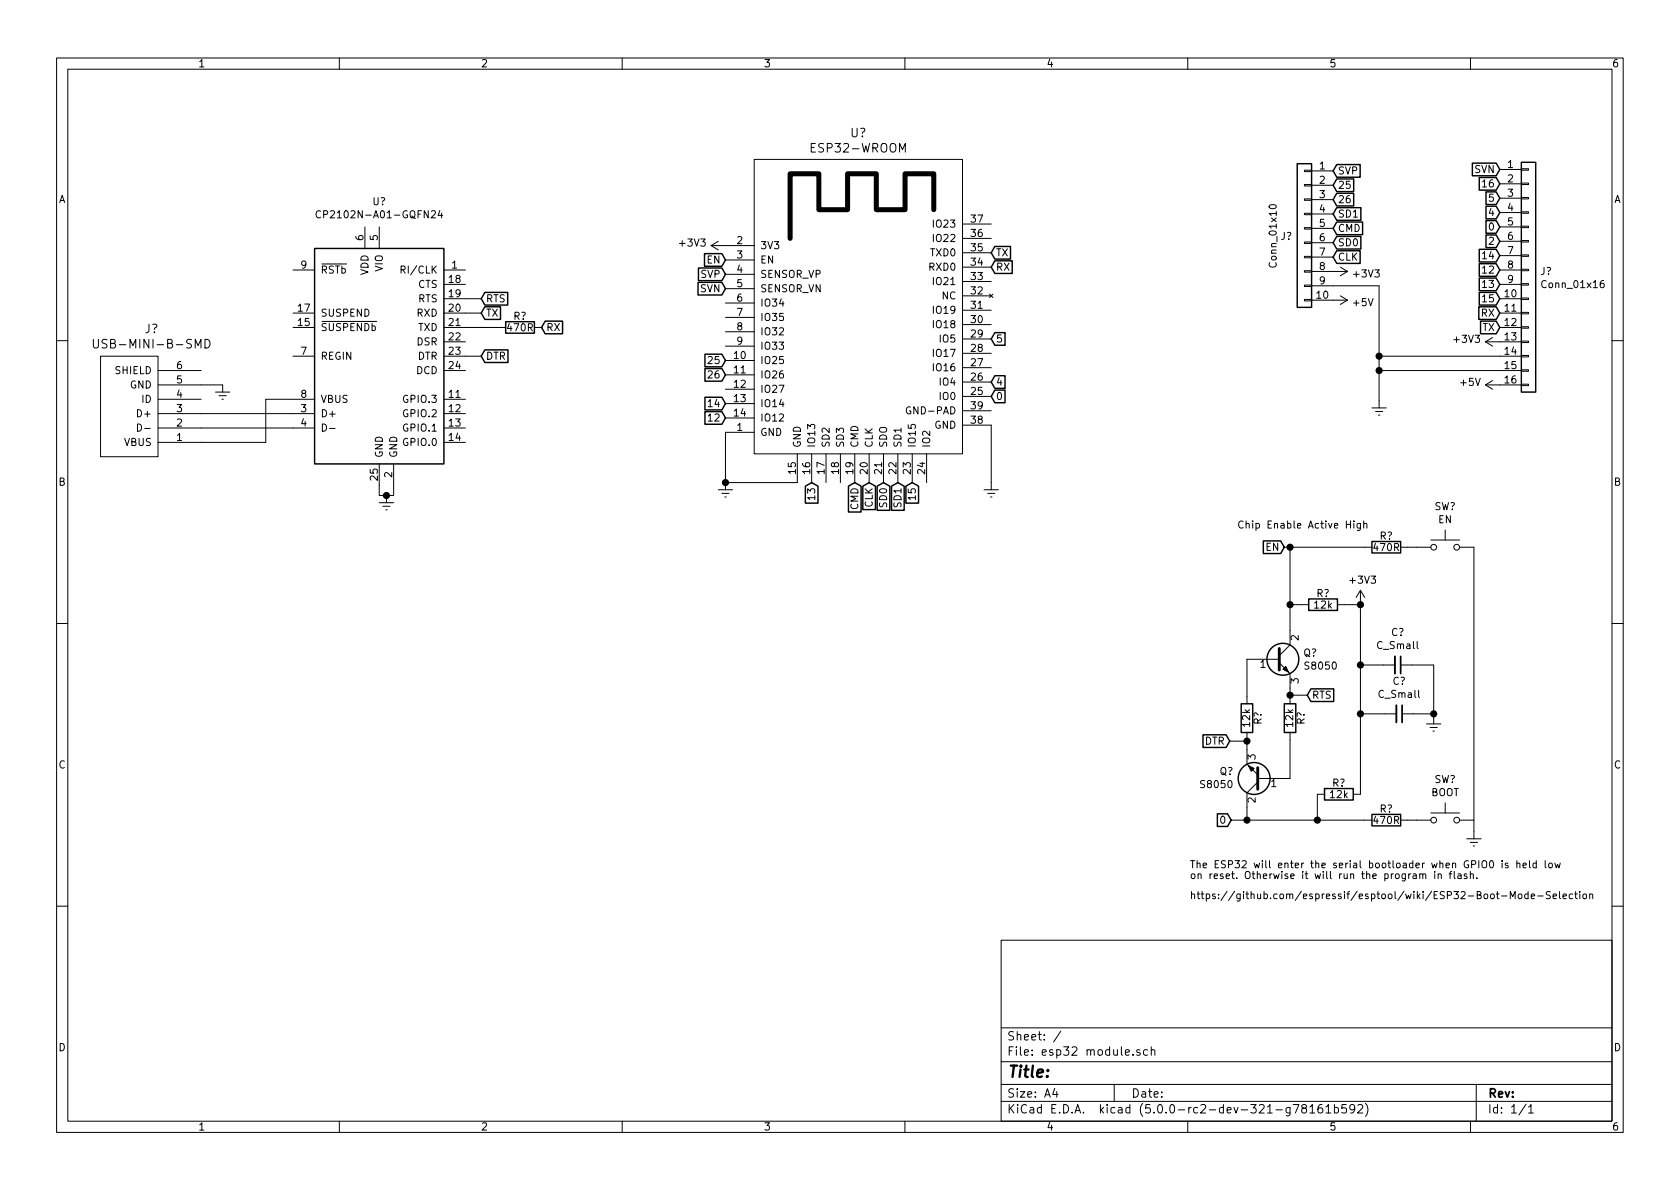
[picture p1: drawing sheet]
<svg xmlns="http://www.w3.org/2000/svg" width="297mm" height="210mm" viewBox="0 0 297 210" stroke-linecap="round" stroke-linejoin="round" font-family="sans-serif">
<g fill="none" stroke="#000" stroke-width=".18">
<path d="M10 10.3h277v189.9h-277zM12 12.2h273v186.1h-273zM60 10.3v1.9M110 10.3v1.9M160 10.3v1.9M210 10.3v1.9M260 10.3v1.9M56.7 37.4a.6 .6 0 0 0-.9 .4 .6 .6 0 0 0 .6 .7l.3-.1M77.8 37.2l-.3 .9h.8M78.1 37.7v.8M133.3 28.2h36.9v52.1h-36.9zM170.2 39.6h5.1"/>
<path d="M224.5 36.3a.68 .68 0 0 1 1.2 .3 .73 .73 0 0 1-1.3-.1zM230.6 37.7h1.3v.3h-1.3zM230.6 35.2h1.3v.2h-1.3zM230.6 32.6h1.3v.3h-1.3zM230.6 30.1h1.3v.2h-1.3zM231.9 30.2h3.8M231.9 32.8h3.8M231.9 35.3h3.8M231.9 37.8h3.8M265.2 30h3.8M265.2 32.5h3.8M265.2 35h3.8"/>
<path d="M265.2 37.6h3.8M269 40h1.3v.3h-1.3zM269 37.5h1.3v.2h-1.3zM269 34.9h1.3v.3h-1.3zM269 32.4h1.3v.2h-1.3zM269 29.8h1.3v.3h-1.3zM51.8 47.7h3.8M51.8 57.9h3.8M51.8 55.4h3.8M64.5 40.1v3.8M67.1 40.1v3.8M70.9 47.7l.6-.1 .1-.4-.2-.2h-.5v1.3"/>
<path d="M78.5 47.7h3.8M78.5 57.9h10.9M78.5 55.4h6.6M78.5 50.3h3.8M78.5 52.8h6.6M94.5 57.9h1.3M125.7 43.4h7.6M125.7 43.4l1.3 .8M127 42.7l-1.3 .7M128.3 46h5M128.3 48.5h5M128.3 51h5"/>
<path d="M128.3 53.6h5M128.3 56.1h5M128.3 58.7h5M170.2 57.4h5.1M170.2 54.9h5.1M170.2 52.3h5.1M170.2 49.8h5.1M170.2 47.2h5.1M170.2 44.7h5.1M170.2 42.2h5.1M170.2 59.9h5.1M175 52l.6 .6"/>
<path d="M175.6 52l-.6 .6M230.6 53h1.3v.2h-1.3zM230.6 50.4h1.3v.3h-1.3zM230.6 47.9h1.3v.2h-1.3zM230.6 45.3h1.3v.3h-1.3zM230.6 42.8h1.3v.2h-1.3zM230.6 40.3h1.3v.2h-1.3zM231.9 40.4h3.8M231.9 42.9h3.8M231.9 45.5h3.8M231.9 48h6.4M231.9 50.5h11.9v21.6"/>
<path d="M231.9 53.1h6.4M237 47.2l1.3 .8M237 52.3l1.3 .8M238.3 48l-1.3 .8M238.3 53.1l-1.3 .7M263.9 59.7l-1.3 .7M265.2 47.7h3.8M265.2 57.9h3.8M265.2 55.4h3.8M265.2 50.3h3.8M265.2 52.8h3.8M265.2 40.1h3.8"/>
<path d="M265.2 42.7h3.8M265.2 45.2h3.8M269 57.8h1.3v.2h-1.3zM269 55.2h1.3v.3h-1.3zM269 52.7h1.3v.3h-1.3zM269 50.2h1.3v.2h-1.3zM269 47.6h1.3v.3h-1.3zM269 45.1h1.3v.2h-1.3zM269 42.5h1.3v.3h-1.3zM283.5 49.6l-.3 .1a.87 .87 0 0 0 0 1.2l.4-.2v-.5l-.4-.1-.3 .2M10 60.2h2M16.5 60l.1 1.4a.48 .48 0 0 0 .7 0l.1-1.4"/>
<path d="M17.8 63h10.1v17.8h-10.1zM24.3 75a.64 .64 0 0 1 .7 .6 .64 .64 0 0 1-.7 .6zM25.6 75.8h.9M27.9 70.6h7.7M27.9 73.1h27.7M27.9 75.7h27.7M27.9 65.5h7.7M27.9 68.1h11.5v1.2M36.2 60a.77 .77 0 0 1 .9 .8 .77 .77 0 0 1-.9 .7zM38.1 69.3h2.5M38.7 70h1.3M39.2 70.6h.3"/>
<path d="M51.8 63h3.8M55.6 70.6h-8.6v7.6h-19.1M57 75a.64 .64 0 0 1 .7 .6 .64 .64 0 0 1-.7 .6zM58.3 75.8h1M78.5 70.6h3.8M78.5 73.1h3.8M78.5 75.7h3.8M78.5 78.2h3.8M78.5 60.4h3.8M78.5 63h6.6M78.5 65.5h3.8M128.3 61.2h5"/>
<path d="M128.3 63.7h5M128.3 66.3h5M128.3 68.8h5M128.3 71.4h5M128.3 73.9h5M133.3 76.4h-5v10.2M161 72a.59 .59 0 0 0-.8 .6 .59 .59 0 0 0 .8 .5v-.4h-.2M170.2 70.1h5.1M170.2 67.6h5.1M170.2 65h5.1M170.2 62.5h5.1M170.2 75.2h5.1v11.4"/>
<path d="M170.2 72.6h5.1M242.6 72.1h2.5M243.2 72.8h1.3M243.7 73.4h.3M243.8 63h25.2M243.8 65.5h25.2M262.6 60.4h6.4M262.6 68.1h6.4M262.6 68.1l1.3 .7M262.6 60.4l1.3 .8M263.9 67.3l-1.3 .8M269 67.9h1.3v.3h-1.3z"/>
<path d="M269 65.4h1.3v.3h-1.3zM269 62.9h1.3v.2h-1.3zM269 60.3h1.3v.3h-1.3zM285 60.2h2M67.1 82v5.6h2.5v-5.6M67.1 88.9h2.5M67.7 89.5h1.3M68.2 90.2h.3M68.3 87.6v1.3M127 86.6h2.5M127.6 87.2h1.3M128.1 87.9h.3"/>
<path d="M141 80.3v5h-12.7M143.5 80.3v5M146 80.3v5M148.6 80.3v5M151.1 80.3v5M153.7 80.3v5M156.2 80.3v5M158.7 80.3v5M161.3 80.3v5M163.8 80.3v5M174 86.6h2.5M174.6 87.2h1.3"/>
<path d="M175.1 87.9h.3M227.1 96.8h15.5M228.1 96.8v17.2l-1.9 1.9M238 92.7h.8M238.8 92.1v1.3M239.4 92.1v.1M239.4 92.6v.8M240.5 92.6v1l-.2 .2-.3-.1M240.5 92.6h-.3l-.3 .2 .2 .5h.4M241.1 92.7l.2-.1h.3l.1 .8M241.1 92.1v1.3M247.6 96.8h5.4"/>
<path d="M253 95.5h5.1M255.5 93.7v1.8M258.1 96.8h2.5v51.5M10 110.3h2M226.2 117.2l1.9 1.9v5.4M226.2 116.6h-5.7v7.9M228.1 106.9h3.3M236.5 106.9h4M240.5 117.6h6.1M240.5 104.4v36.1h-1.2M240.5 104.4l-.7 1.3M240.5 104.4l.8 1.3"/>
<path d="M247.6 117.6h5.9v10.4M285 110.3h2M217.4 131.1h3.1M220.5 129.5v5.6l1.9 1.9M222.4 138.3l-1.9 1.9v4.8M228.1 129.5v8.2h-5.7M228.1 122.9h3M240.5 126.2h6.4M247.9 126.2h5.6M252.2 128h2.6M252.9 128.6h1.2M253.4 129.3h.2"/>
<path d="M217.7 145h24.9M234.2 140.5h-1.3v4.5M247.6 145h5.4M249.9 154.6h.4l.1 .8M250.4 154.8l-.4 .1-.2 .2 .1 .2h.5M251 154.7l.2-.2 .3 .1 .1 .8M251 154.5v.9M251.6 154.7l.1-.2 .3 .1 .1 .8M253 143.8h5.1M253.7 154.1v.1M253.7 154.5v.9M254.3 154.7l.2-.2 .3 .1v.8"/>
<path d="M254.3 154.5v.9M255.5 142v1.8M256.2 154.5h.5M256.7 154.1l-.3 .2v1.1M257.1 154.1v1.1l.2 .2M257.8 154.6h.5v.8M258.1 145h2.5M258.3 154.8l-.4 .1-.2 .2 .1 .2h.5M259.3 148.3h2.6M259.4 154.6l-.3-.1-.2 .2v.2l.5 .1v.3h-.5M260 154.7l.1-.2 .4 .1v.8M260 149h1.2"/>
<path d="M260 154.1v1.3M260.5 149.6h.2M261.1 155.2v.2M263.5 152.3l.2-.1a.67 .67 0 0 1 .4 .6 .67 .67 0 0 1-.4 .7 .83 .83 0 0 1-.2-1.2zM265.5 158.4h.9M265.6 152.2v.1M265.6 152.6v.9M266.6 152.7l-.3-.1-.2 .2 .1 .2 .4 .1v.3h-.5M267 158.9v-1.2l.5 .9 .4-.9v1.2M268.2 152.7l.2-.1 .3 .1v.8M268.2 152.2v1.3M268.6 158.1h.3l.1 .1v.7h-.3l-.3-.2z"/>
<path d="M269.3 153l.6-.1-.1-.2-.3-.1-.2 .2v.6h.5M270.2 158.1h-.4l-.2 .2 .1 .6h.5M270.2 157.7v1.2M270.4 152.2v1.1l.2 .2M270.7 158.5l.6-.1v-.3h-.4l-.2 .2 .1 .6h.5M271.6 152.7l-.3-.1-.3 .3 .1 .5h.5M271.6 152.2v1.3M271.9 158.4h.9M273.2 152.2v1.1l.2 .2M273.9 152.7l.3-.1 .2 .1v.7l-.3 .1-.3-.3zM274.1 157.7h-.5l-.2 .2 .1 .3 .6 .2v.4l-.2 .1h-.5M274.6 158.5l.6-.1v-.3h-.4l-.2 .2 .1 .6h.5"/>
<path d="M274.9 152.6l.3 .9 .2-.6 .2 .6 .3-.9M275.7 157.7v1l.2 .2M276.4 158.5l.6-.1-.1-.3h-.4l-.1 .2v.6h.5M278.1 158.1h-.4l-.3 .2 .2 .6h.5M278.4 158.1h.5M278.6 157.7v1l.3 .2M279.3 157.7v.1M279.3 158.1v.8M280 158.1h.3l.2 .1-.1 .7h-.3l-.2-.2zM281.1 158.2l.2-.1h.3v.8M281.1 158.1v.8M10 160.2h2"/>
<path d="M177 166.3h108v32h-108zM285 160.2h2M60 198.3v1.9M110 198.3v1.9M160 198.3v1.9M177 194.8h108M177 191.8h108M177 187.8h108M177 181.8h108M186.5 192.5l-.4 1h1M186.8 193v1M187.6 182.3l-1.3 2"/>
<path d="M197 191.8v3M200.3 186.5v.1M201.5 185.7a.37 .37 0 0 0-.5 .1v.2l.5 .2 .1 .1-.2 .3-.4-.1M202.9 185.7l-.4-.1-.3 .3 .1 .6 .2 .1 .4-.1M203.6 185.7a.37 .37 0 0 1 .6 .1v.8M203.6 185.1v1.5M210 198.3v1.9M228.1 195.8v1.2l-.3 .3h-.3M228.1 195.9l-.4-.1-.3 .3 .1 .6 .2 .1 .4-.1M228.7 195.3h1l-.7 1.5M230.5 196l-.4-.3 .1-.2a.48 .48 0 0 1 .7-.1l.1 .2-.1 .3-.6 .1a.48 .48 0 0 0-.1 .7l.3 .1 .4-.1 .1-.4-.3-.3M231.6 195.8l.4-.5v1.5"/>
<path d="M231.6 196.8h.8M233.7 195.3a.59 .59 0 0 0-.7 .7v.5l.1 .2 .5 .1 .2-.1 .1-.5-.2-.2-.4-.1-.3 .3M234.4 195.8l.5-.5v1.5M234.4 196.8h.9M235.9 195.9l.5-.1 .3 .3-.2 .6h-.6M235.9 195.3v1.5M238 195.3h-.7l-.1 .7 .2-.1 .5 .1 .2 .2-.1 .5-.2 .1-.6-.1M239.5 196l-.1 .1a.48 .48 0 0 1-.6 .1l-.1-.2 .1-.6a.48 .48 0 0 1 .7 .2 1.01 1.01 0 0 1-.4 1.2h-.3M240.1 195.5l.2-.2h.3l.3 .2v.3l-.9 1h.9M241.4 195.1a1.71 1.71 0 0 1 0 2.3M260 198.3v1.9M261 191.8v6.5"/>
<path d="M269.8 195.2l-1.2 2M270.3 195.8l.4-.5v1.5M270.3 196.8h.8"/>
<circle cx="253.5" cy="96.8" r=".51"/>
<circle cx="257.6" cy="96.8" r=".51"/>
<circle cx="253.5" cy="145" r=".51"/>
<circle cx="257.6" cy="145" r=".51"/>
</g>
<g fill="none" stroke="#000" stroke-width=".25">
<path d="M229.4 29h2.5v25.4h-2.5zM236.3 29.1h4.2v2.2h-4.2l-.6-1.1zM236.3 31.6h3v2.3h-3l-.6-1.1zM236.3 34.2h3v2.2h-3l-.6-1.1zM236.3 36.7h4.3v2.3h-4.3l-.6-1.2zM236.3 39.3h4.6v2.2h-4.6l-.6-1.1zM260.3 28.8h4.2l.7 1.2-.7 1.1h-4.2zM261.5 31.4h3l.7 1.1-.7 1.1h-3zM262.7 33.9h1.8l.7 1.1-.7 1.2h-1.8zM262.7 36.5h1.8l.7 1.1-.7 1.1h-1.8zM262.7 39h1.8l.7 1.1-.7 1.1h-1.8zM269 28.7h2.5v40.6h-2.5z"/>
<path d="M55.6 43.9h22.9v38.1h-22.9zM85.7 54.2h2.8v2.3h-2.8l-.6-1.1zM85.7 51.7h4.1v2.2h-4.1l-.6-1.1zM89.4 56.9h5.1v2h-5.1zM96.4 56.8h3.1v2.2h-3.1l-.6-1.1zM123.4 49.9h4.2l.7 1.1-.7 1.2h-4.2zM123.5 47.4h4.1l.7 1.1-.7 1.1h-4.1zM124.6 44.9h3l.7 1.1-.7 1.1h-3zM175.9 58.8h1.8v2.3h-1.8l-.6-1.2zM175.9 43.6h2.8v2.2h-2.8l-.6-1.1zM175.9 46.1h3.1v2.3h-3.1l-.6-1.2zM236.3 41.8h4.3v2.2h-4.3l-.6-1.1z"/>
<path d="M236.3 44.3h4.2v2.3h-4.2l-.6-1.1zM261.5 54.2h3l.7 1.2-.7 1.1h-3zM261.5 44.1h3l.7 1.1-.7 1.1h-3zM261.5 46.6h3l.7 1.1-.7 1.2h-3zM261.5 49.2h3l.7 1.1-.7 1.1h-3zM261.5 51.7h3l.7 1.1-.7 1.1h-3zM261.8 56.8h2.7l.7 1.1-.7 1.1h-2.7zM262.7 41.5h1.8l.7 1.2-.7 1.1h-1.8zM85.7 61.9h4.1v2.2h-4.1l-.6-1.1zM124.6 62.6h3l.7 1.1-.7 1.2h-3zM124.6 65.2h3l.7 1.1-.7 1.1h-3zM124.6 72.8h3l.7 1.1-.7 1.1h-3z"/>
<path d="M124.6 70.3h3l.7 1.1-.7 1.1h-3zM175.9 69h1.8v2.2h-1.8l-.6-1.1zM175.9 66.4h1.8v2.3h-1.8l-.6-1.1zM142.4 86l1.1-.7 1.1 .7v3h-2.2zM150 86l1.1-.7 1.1 .7v4.5h-2.2zM152.6 86l1.1-.7 1.1 .7v4.1h-2.2zM155.1 86l1.1-.7 1.1 .7v4.2h-2.2zM157.6 86l1.1-.7 1.2 .7v4.2h-2.3zM160.2 86l1.1-.7 1.1 .7v3h-2.2zM223.4 95.7h3l.7 1.1-.7 1.1h-3zM242.6 95.8h5v2h-5zM231.4 105.9h5.1v2h-5.1z"/>
<path d="M212.7 129.9h4.1l.6 1.2-.6 1.1h-4.1zM219.5 124.5h2v5h-2zM227.1 124.5h2v5h-2zM231.8 121.8h4v2.2h-4l-.7-1.1zM234.2 139.4h5.1v2.1h-5.1zM215.2 143.9h1.8l.7 1.1-.7 1.1h-1.8zM242.6 144h5v2h-5z"/>
<circle cx="226.8" cy="116.6" r="2.82"/>
<circle cx="221.7" cy="137.7" r="2.82"/>
</g>
<path d="M165.1 37.1v-6.4h-5.1v6.4h-5.1v-6.4h-5v6.4h-5.1v-6.4h-5.1v11.5" fill="none" stroke="#000" stroke-width=".89"/>
<g fill="#000" stroke="#000" stroke-width=".25">
<circle cx="243.8" cy="65.5" r=".51"/>
<circle cx="243.8" cy="63" r=".51"/>
<circle cx="68.3" cy="87.6" r=".51"/>
<circle cx="128.3" cy="85.3" r=".51"/>
<circle cx="228.1" cy="96.8" r=".51"/>
<circle cx="228.1" cy="106.9" r=".51"/>
<circle cx="240.5" cy="117.6" r=".51"/>
<circle cx="240.5" cy="106.9" r=".51"/>
<circle cx="220.5" cy="131.1" r=".51"/>
<circle cx="228.1" cy="122.9" r=".51"/>
<circle cx="240.5" cy="126.2" r=".51"/>
<circle cx="253.5" cy="126.2" r=".51"/>
<circle cx="220.5" cy="145" r=".51"/>
<circle cx="232.9" cy="145" r=".51"/>
</g>
<path d="M226.2 114.7v3.8M222.4 135.8v3.8" fill="none" stroke="#000" stroke-width=".51"/>
<path d="M227.3 117.9l.5 1-1-.5zM220.7 135.4l1 .5-.5 .5z" fill="#000" stroke="#000" stroke-width=".18"/>
<path d="M246.6 116.1v3M246.9 124.7v3.1" fill="none" stroke="#000" stroke-width=".33"/>
<path d="M247.6 116.1v3M247.9 124.7v3.1" fill="none" stroke="#000" stroke-width=".3"/>
<text font-size="2.8" x="178" y="190.5">Title:</text>
<g font-size="2.1">
<text x="143.8" y="27">ESP32-WROOM</text>
<text x="150.4" y="24.3">U?</text>
<text x="25.6" y="58.9">J?</text>
<text x="18.1" y="61.6">USB-MINI-B-SMD</text>
<text x="178" y="184">Sheet: /</text>
<text x="178" y="186.7">File: esp32 module.sch</text>
<text x="178" y="196.9">KiCad E.D.A. kicad (5.0.0-rc2-dev-321-g78161b592)</text>
<text x="178" y="194.1">Size: A4</text>
<text x="200" y="194.1">Date:</text>
<text x="263" y="194.1">Rev:</text>
<text x="263" y="196.9">Id: 1/1</text>
</g>
<g font-size="1.8">
<text x="35" y="11.9">1</text>
<text x="85" y="11.9">2</text>
<text x="135" y="11.9">3</text>
<text x="185" y="11.9">4</text>
<text x="235" y="11.9">5</text>
<text x="285" y="11.9">6</text>
<text x="233.3" y="30">1</text>
<text x="266.6" y="29.7">1</text>
<text x="10.4" y="35.9">A</text>
<text x="233.3" y="32.5">2</text>
<text x="233.3" y="35">3</text>
<text x="236.5" y="30.9">SVP</text>
<text x="236.5" y="33.4">25</text>
<text x="236.5" y="35.9">26</text>
<text x="260.8" y="30.6">SVN</text>
<text x="262.4" y="33.1">16</text>
<text x="263.4" y="35.7">5</text>
<text x="266.6" y="32.3">2</text>
<text x="266.6" y="34.8">3</text>
<text x="285.4" y="35.9">A</text>
<text x="57.5" y="38.6">CP2102N-A01-GQFN24</text>
<text x="65.9" y="36.3">U?</text>
<text x="165.3" y="40.3">IO23</text>
<text x="171.8" y="41.9">36</text>
<text x="171.8" y="39.4">37</text>
<text x="233.3" y="37.6">4</text>
<text x="233.3" y="40.1">5</text>
<text x="236.5" y="38.5">SD1</text>
<text x="236.5" y="41">CMD</text>
<text x="263.4" y="38.2">4</text>
<text x="263.4" y="40.8">0</text>
<text x="266.6" y="37.3">4</text>
<text x="266.6" y="39.9">5</text>
<text x="53.2" y="47.5">9</text>
<text x="64.3" y="42.5" transform="rotate(-90 64.3 42.5)">6</text>
<text x="66.8" y="42.5" transform="rotate(-90 66.8 42.5)">5</text>
<text x="79.9" y="47.5">1</text>
<text x="120.3" y="43.6">+3V3</text>
<text x="125" y="46.6">EN</text>
<text x="130.3" y="43.2">2</text>
<text x="130.3" y="45.7">3</text>
<text x="134.4" y="44.1">3V3</text>
<text x="134.4" y="46.6">EN</text>
<text x="164.4" y="47.9">RXD0</text>
<text x="164.6" y="45.3">TXD0</text>
<text x="165.3" y="42.8">IO22</text>
<text x="171.8" y="47">34</text>
<text x="171.8" y="44.4">35</text>
<text x="176" y="45.3">TX</text>
<text x="176" y="47.9">RX</text>
<text x="225.7" y="46.9" transform="rotate(-90 225.7 46.9)">Conn_01x10</text>
<text x="226.4" y="42.4">J?</text>
<text x="233.3" y="42.7">6</text>
<text x="233.3" y="45.2">7</text>
<text x="233.3" y="47.7">8</text>
<text x="236.5" y="43.6">SD0</text>
<text x="236.5" y="46.1">CLK</text>
<text x="262.4" y="45.8">14</text>
<text x="263.4" y="43.3">2</text>
<text x="266.6" y="42.4">6</text>
<text x="266.6" y="45">7</text>
<text x="266.6" y="47.5">8</text>
<text x="56.6" y="48.4">RSTb</text>
<text x="65.2" y="48.7" transform="rotate(-90 65.2 48.7)">VDD</text>
<text x="67.7" y="48" transform="rotate(-90 67.7 48)">VIO</text>
<text x="71.6" y="48.4">RI/CLK</text>
<text x="73.9" y="50.9">CTS</text>
<text x="73.9" y="53.5">RTS</text>
<text x="79.4" y="50">18</text>
<text x="79.4" y="52.6">19</text>
<text x="85.9" y="53.5">RTS</text>
<text x="123.9" y="51.7">SVN</text>
<text x="124" y="49.1">SVP</text>
<text x="130.3" y="48.3">4</text>
<text x="130.3" y="50.8">5</text>
<text x="130.3" y="53.3">6</text>
<text x="134.4" y="49.1">SENSOR_VP</text>
<text x="134.4" y="51.7">SENSOR_VN</text>
<text x="165.3" y="50.4">IO21</text>
<text x="166.6" y="53">NC</text>
<text x="171.8" y="52.1">32</text>
<text x="171.8" y="49.5">33</text>
<text x="232.8" y="52.8">10</text>
<text x="233.3" y="50.3">9</text>
<text x="239.5" y="49.1">+3V3</text>
<text x="262.4" y="48.4">12</text>
<text x="262.4" y="50.9">13</text>
<text x="262.4" y="53.5">15</text>
<text x="266.1" y="52.6">10</text>
<text x="266.6" y="50">9</text>
<text x="272.4" y="48.6">J?</text>
<text x="272.9" y="50.9">Conn_01x16</text>
<text x="52.8" y="57.7">15</text>
<text x="52.8" y="55.1">17</text>
<text x="56.6" y="58.5">SUSPENDb</text>
<text x="56.6" y="56">SUSPEND</text>
<text x="73.7" y="56">RXD</text>
<text x="73.9" y="58.5">TXD</text>
<text x="79.4" y="55.1">20</text>
<text x="79.4" y="57.7">21</text>
<text x="85.9" y="56">TX</text>
<text x="89.8" y="58.6">470R</text>
<text x="90.8" y="56.6">R?</text>
<text x="96.5" y="58.5">RX</text>
<text x="130.3" y="55.9">7</text>
<text x="130.3" y="58.4">8</text>
<text x="134.4" y="54.2">IO34</text>
<text x="134.4" y="56.8">IO35</text>
<text x="134.4" y="59.3">IO32</text>
<text x="165.3" y="58">IO18</text>
<text x="165.3" y="55.5">IO19</text>
<text x="171.8" y="57.1">30</text>
<text x="171.8" y="54.6">31</text>
<text x="171.8" y="59.7">29</text>
<text x="239.4" y="54.1">+5V</text>
<text x="261.9" y="56">RX</text>
<text x="262.1" y="58.5">TX</text>
<text x="266.1" y="55.1">11</text>
<text x="266.1" y="57.7">12</text>
<text x="31.3" y="65.3">6</text>
<text x="53.2" y="62.7">7</text>
<text x="56.6" y="63.6">REGIN</text>
<text x="73.7" y="61.1">DSR</text>
<text x="73.8" y="63.6">DTR</text>
<text x="79.4" y="60.2">22</text>
<text x="79.4" y="62.7">23</text>
<text x="79.4" y="65.3">24</text>
<text x="85.9" y="63.6">DTR</text>
<text x="125.5" y="64.4">25</text>
<text x="129.8" y="63.5">10</text>
<text x="130.3" y="61">9</text>
<text x="134.4" y="61.8">IO33</text>
<text x="134.4" y="64.4">IO25</text>
<text x="165.3" y="65.7">IO16</text>
<text x="165.3" y="63.1">IO17</text>
<text x="166.3" y="60.6">IO5</text>
<text x="171.8" y="64.8">27</text>
<text x="171.8" y="62.2">28</text>
<text x="176" y="60.6">5</text>
<text x="257.2" y="60.6">+3V3</text>
<text x="266.1" y="60.2">13</text>
<text x="266.1" y="62.7">14</text>
<text x="266.1" y="65.3">15</text>
<text x="20.4" y="66.2">SHIELD</text>
<text x="23" y="68.7">GND</text>
<text x="25.1" y="71.2">ID</text>
<text x="31.3" y="70.4">4</text>
<text x="31.3" y="67.8">5</text>
<text x="53.2" y="70.4">8</text>
<text x="56.6" y="71.2">VBUS</text>
<text x="71.6" y="71.2">GPIO.3</text>
<text x="73.6" y="66.2">DCD</text>
<text x="79.4" y="70.4">11</text>
<text x="125.5" y="66.9">26</text>
<text x="129.8" y="66">11</text>
<text x="129.8" y="68.6">12</text>
<text x="129.8" y="71.1">13</text>
<text x="134.4" y="66.9">IO26</text>
<text x="134.4" y="69.5">IO27</text>
<text x="166.3" y="70.7">IO0</text>
<text x="166.3" y="68.2">IO4</text>
<text x="171.8" y="69.8">25</text>
<text x="171.8" y="67.3">26</text>
<text x="176" y="70.7">0</text>
<text x="176" y="68.2">4</text>
<text x="258.3" y="68.2">+5V</text>
<text x="266.1" y="67.8">16</text>
<text x="24.6" y="73.8">D+</text>
<text x="31.3" y="78">1</text>
<text x="31.3" y="75.4">2</text>
<text x="31.3" y="72.9">3</text>
<text x="53.2" y="72.9">3</text>
<text x="53.2" y="75.4">4</text>
<text x="56.6" y="73.8">D+</text>
<text x="71.6" y="73.8">GPIO.2</text>
<text x="71.6" y="76.3">GPIO.1</text>
<text x="79.4" y="72.9">12</text>
<text x="79.4" y="75.4">13</text>
<text x="79.4" y="78">14</text>
<text x="125.5" y="74.5">12</text>
<text x="125.5" y="72">14</text>
<text x="129.8" y="73.7">14</text>
<text x="130.3" y="76.2">1</text>
<text x="134.4" y="77.1">GND</text>
<text x="134.4" y="72">IO14</text>
<text x="134.4" y="74.5">IO12</text>
<text x="160.9" y="73.3">GND-PAD</text>
<text x="165.2" y="75.8">GND</text>
<text x="171.8" y="74.9">38</text>
<text x="171.8" y="72.4">39</text>
<text x="22" y="78.9">VBUS</text>
<text x="67.7" y="81" transform="rotate(-90 67.7 81)">GND</text>
<text x="70.2" y="81" transform="rotate(-90 70.2 81)">GND</text>
<text x="71.6" y="78.9">GPIO.0</text>
<text x="140.7" y="83.8" transform="rotate(-90 140.7 83.8)">15</text>
<text x="141.6" y="79.2" transform="rotate(-90 141.6 79.2)">GND</text>
<text x="143.3" y="83.8" transform="rotate(-90 143.3 83.8)">16</text>
<text x="144.1" y="79.2" transform="rotate(-90 144.1 79.2)">IO13</text>
<text x="145.8" y="83.8" transform="rotate(-90 145.8 83.8)">17</text>
<text x="146.7" y="79.2" transform="rotate(-90 146.7 79.2)">SD2</text>
<text x="148.3" y="83.8" transform="rotate(-90 148.3 83.8)">18</text>
<text x="149.2" y="79.2" transform="rotate(-90 149.2 79.2)">SD3</text>
<text x="150.9" y="83.8" transform="rotate(-90 150.9 83.8)">19</text>
<text x="151.8" y="79.2" transform="rotate(-90 151.8 79.2)">CMD</text>
<text x="153.4" y="83.8" transform="rotate(-90 153.4 83.8)">20</text>
<text x="154.3" y="79.2" transform="rotate(-90 154.3 79.2)">CLK</text>
<text x="156" y="83.8" transform="rotate(-90 156 83.8)">21</text>
<text x="156.8" y="79.2" transform="rotate(-90 156.8 79.2)">SDO</text>
<text x="158.5" y="83.8" transform="rotate(-90 158.5 83.8)">22</text>
<text x="159.4" y="79.2" transform="rotate(-90 159.4 79.2)">SD1</text>
<text x="161" y="83.8" transform="rotate(-90 161 83.8)">23</text>
<text x="161.9" y="79.2" transform="rotate(-90 161.9 79.2)">IO15</text>
<text x="163.6" y="83.8" transform="rotate(-90 163.6 83.8)">24</text>
<text x="164.5" y="79.2" transform="rotate(-90 164.5 79.2)">IO2</text>
<text x="10.4" y="85.9">B</text>
<text x="66.8" y="84.9" transform="rotate(-90 66.8 84.9)">25</text>
<text x="69.3" y="84.4" transform="rotate(-90 69.3 84.4)">2</text>
<text x="144.1" y="88.1" transform="rotate(-90 144.1 88.1)">13</text>
<text x="154.3" y="89.8" transform="rotate(-90 154.3 89.8)">CLK</text>
<text x="156.8" y="89.6" transform="rotate(-90 156.8 89.6)">SD0</text>
<text x="159.4" y="89.6" transform="rotate(-90 159.4 89.6)">SD1</text>
<text x="161.9" y="88.1" transform="rotate(-90 161.9 88.1)">15</text>
<text x="285.4" y="85.9">B</text>
<text x="151.8" y="90.2" transform="rotate(-90 151.8 90.2)">CMD</text>
<text x="218.7" y="93.5">Chip Enable Active High</text>
<text x="243.9" y="95.4">R?</text>
<text x="253.6" y="90.2">SW?</text>
<text x="254.3" y="92.5">EN</text>
<text x="223.8" y="97.4">EN</text>
<text x="243" y="97.5">470R</text>
<text x="232.5" y="107.6">12k</text>
<text x="232.8" y="105.6">R?</text>
<text x="238.8" y="103.2">+3V3</text>
<text x="229.6" y="113.3" transform="rotate(-90 229.6 113.3)">2</text>
<text x="246" y="112.5">C?</text>
<text x="222.8" y="118.1">1</text>
<text x="230.5" y="116.1">Q?</text>
<text x="231" y="118.4">S8050</text>
<text x="243.7" y="114.8">C_Small</text>
<text x="229.6" y="120.9" transform="rotate(-90 229.6 120.9)">3</text>
<text x="231.9" y="123.6">RTS</text>
<text x="243.9" y="123.4">C_Small</text>
<text x="246.2" y="121.1">C?</text>
<text x="213" y="131.7">DTR</text>
<text x="221" y="128.5" transform="rotate(-90 221 128.5)">12k</text>
<text x="223.1" y="128.2" transform="rotate(-90 223.1 128.2)">R?</text>
<text x="228.7" y="128.5" transform="rotate(-90 228.7 128.5)">12k</text>
<text x="230.7" y="128.2" transform="rotate(-90 230.7 128.2)">R?</text>
<text x="10.4" y="135.9">C</text>
<text x="215.6" y="137.1">Q?</text>
<text x="222" y="134.3" transform="rotate(-90 222 134.3)">3</text>
<text x="285.4" y="135.9">C</text>
<text x="212.5" y="139.4">S8050</text>
<text x="222" y="142" transform="rotate(-90 222 142)">2</text>
<text x="224.7" y="139.2">1</text>
<text x="235.3" y="141.1">12k</text>
<text x="235.6" y="139.1">R?</text>
<text x="243.9" y="143.7">R?</text>
<text x="253" y="140.8">BOOT</text>
<text x="253.6" y="138.5">SW?</text>
<text x="215.9" y="145.7">0</text>
<text x="243" y="145.7">470R</text>
<text x="210.3" y="153.5">The ESP32 will enter the serial bootloader when GPIO0 is held low</text>
<text x="210.3" y="155.4">on reset. Otherwise it will run the program in flash.</text>
<text x="210.3" y="159">https://github.com/espressif/esptool/wiki/ESP32-Boot-Mode-Selection</text>
<text x="10.4" y="185.9">D</text>
<text x="285.4" y="185.9">D</text>
<text x="35" y="199.9">1</text>
<text x="85" y="199.9">2</text>
<text x="135" y="199.9">3</text>
<text x="185" y="199.9">4</text>
<text x="235" y="199.9">5</text>
<text x="285" y="199.9">6</text>
</g>
</svg>
